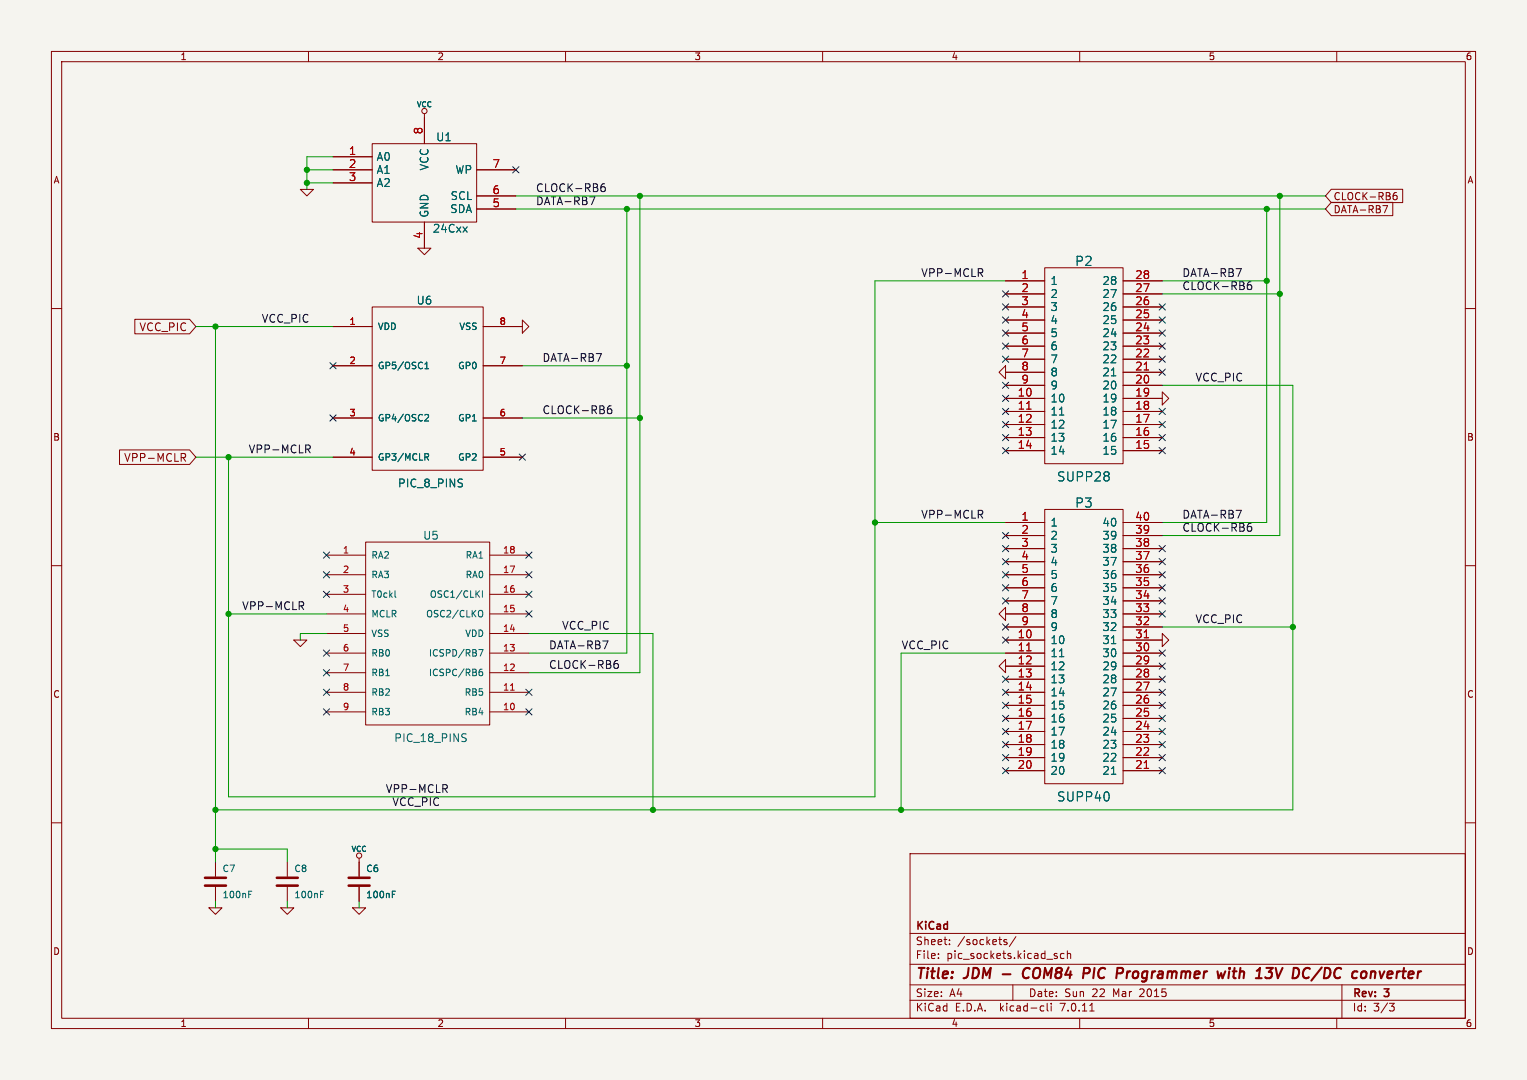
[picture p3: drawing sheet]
<svg xmlns="http://www.w3.org/2000/svg" width="297mm" height="210mm" viewBox="0 0 297 210" stroke-linecap="round" stroke-linejoin="round" font-family="sans-serif">
<path d="M0 0h297v210h-297z" fill="#f5f4ef" stroke="#f5f4ef" stroke-width=".19"/>
<g fill="none" stroke="#840000" stroke-width=".19">
<path d="M10 10h277v190h-277zM12 12h273v186h-273zM60 10v2M110 10v2M160 10v2M210 10v2M260 10v2M58.4 36.8h2.6l-1.3 1.3zM64.8 30.5h7.6M64.8 33h7.6M64.8 35.6h7.6M72.4 27.9h20.3v15.3h-20.3z"/>
<path d="M82.5 22.1v5.8M92.7 33h7.6M92.7 38.1h7.6M258.9 39.3h12v2.6h-12l-1.1-1.3zM258.9 36.8h13.9v2.6h-13.9l-1.1-1.3zM269 40h.9l-.6 1.4M271 38.2l.2-.2h.3l.2 .2v.4l-.2 .2h-.4l-.1-.2M271.6 37.4l-.4 .1-.2 .5M10 60h2M72.4 59.7h21.6v31.7h-21.6zM81.3 48.3h2.5l-1.3 1.2zM82.5 43.2v5.1"/>
<path d="M92.7 40.6h7.6M195.6 54.6h7.6M195.6 57.2h7.6M195.6 59.7h7.6M203.2 52.1h15.2v38.1h-15.2zM218.4 54.6h7.7M218.4 57.2h7.7M218.4 59.7h7.7M285 60h2M26.2 62.1h10.7l1.2 1.4-1.2 1.4h-10.7zM64.8 63.5h7.6M64.8 71.1h7.6"/>
<path d="M94 63.5h7.6M94 71.1h7.6M101.6 62.2l1.3 1.3-1.3 1.3zM195.6 71.1v2.6l-1.3-1.3zM195.6 77.5h7.6M195.6 74.9h7.6M195.6 72.4h7.6M195.6 69.9h7.6M195.6 67.3h7.6M195.6 64.8h7.6M195.6 62.2h7.6M218.4 77.5h7.7"/>
<path d="M218.4 74.9h7.7M218.4 72.4h7.7M218.4 69.9h7.7M218.4 67.3h7.7M218.4 64.8h7.7M218.4 62.2h7.7M226.1 76.2l1.2 1.3-1.2 1.2zM23.2 87.5h13.7l1.2 1.4-1.2 1.4h-13.7zM35.2 88.2h.6l.3 .3-.1 .4-.8 .1M35.6 89l.5 .7M64.8 81.3h7.6M64.8 88.9h7.6"/>
<path d="M94 81.3h7.6M94 88.9h7.6M195.6 80h7.6M195.6 82.6h7.6M195.6 85.1h7.6M195.6 87.6h7.6M203.2 99.1h15.2v53.3h-15.2zM218.4 80h7.7M218.4 82.6h7.7M218.4 85.1h7.7M218.4 87.6h7.7M10 110h2"/>
<path d="M63.5 119.4h7.6M63.5 111.8h7.6M63.5 108h7.6M63.5 115.6h7.6M71.1 105.4h24.1v35.6h-24.1zM95.2 119.4h7.7M95.2 111.8h7.7M95.2 108h7.7M95.2 115.6h7.7M194.3 119.4l1.3-1.3v2.6zM195.6 101.6h7.6M195.6 104.1h7.6"/>
<path d="M195.6 106.7h7.6M195.6 119.4h7.6M195.6 116.8h7.6M195.6 114.3h7.6M195.6 111.8h7.6M195.6 109.2h7.6M218.4 101.6h7.7M218.4 104.1h7.7M218.4 106.7h7.7M218.4 119.4h7.7M218.4 116.8h7.7M218.4 114.3h7.7"/>
<path d="M218.4 111.8h7.7M218.4 109.2h7.7M285 110h2M57.1 124.5h2.6l-1.3 1.2zM63.5 127h7.6M63.5 134.6h7.6M63.5 138.4h7.6M63.5 130.8h7.6M63.5 123.2h7.6M95.2 127h7.7M95.2 134.6h7.7M95.2 138.4h7.7"/>
<path d="M95.2 130.8h7.7M95.2 123.2h7.7M194.3 129.5l1.3-1.2v2.5zM195.6 124.5h7.6M195.6 127h7.6M195.6 129.5h7.6M195.6 132.1h7.6M195.6 134.6h7.6M195.6 137.2h7.6M195.6 139.7h7.6M195.6 121.9h7.6M218.4 124.5h7.7"/>
<path d="M218.4 127h7.7M218.4 129.5h7.7M218.4 132.1h7.7M218.4 134.6h7.7M218.4 137.2h7.7M218.4 139.7h7.7M218.4 121.9h7.7M226.1 123.2l1.2 1.3-1.2 1.2zM10 160h2M195.6 142.2h7.6M195.6 144.8h7.6M195.6 147.3h7.6"/>
<path d="M195.6 149.9h7.6M218.4 142.2h7.7M218.4 144.8h7.7M218.4 147.3h7.7M218.4 149.9h7.7M285 160h2M40.6 176.5h2.6l-1.3 1.3zM41.9 167.6v2.8M41.9 172.5v2.8M54.6 176.5h2.5l-1.2 1.3zM55.9 167.6v2.8M55.9 172.5v2.8"/>
<path d="M68.6 176.5h2.5l-1.3 1.3zM69.8 166.9v3.5M69.8 172.5v2.8M177 166h108v32h-108zM60 198v2M110 198v2M160 198v2M177 194.5h108M177 191.5h108M177 187.5h108M177 181.5h108M182.5 186.3v.1"/>
<path d="M182.5 185.5v.1M184.7 183.6v.1M184.7 182.8v.1M195.8 182.8l-.3-.1-.3 .2 .1 .2 .5 .2v.3h-.6M197 191.5v3M197.6 182.1l-1.3 2M202.6 195.6l.4 .1M203 196.5l-.4 .1M203.7 195.1v1.3l.2 .2M204.5 195.1v.1M204.5 195.6v1M205.5 185.9l.2 .2-.2 .3"/>
<path d="M205.5 185.4l.1 .1M207 185.5l-.5-.1-.3 .3 .2 .6h.6M207.6 185.5l.2-.1 .4 .1v.9M207.6 184.9v1.5M210 198v2M212 196.6h.8M260 198v2M261 191.5v6.5M270.2 195.1h1l-.5 .6 .4 .1 .1 .5-.3 .3h-.4"/>
<circle cx="82.6" cy="21.6" r=".51"/>
<circle cx="69.9" cy="166.4" r=".51"/>
</g>
<g fill="none" stroke="#840000" stroke-width=".4">
<path d="M195 189.4h1.5M199.9 188.2a1.07 1.07 0 0 0-.9 .8 1.07 1.07 0 0 0 .5 1.2l.5-.1M210.9 188.2l.9 .1a.58 .58 0 0 1-.3 1h-.7M219.3 188.9l-.2 1.3M219.7 188.9l-.5 .4M238.3 188.9l-.5 1.3M239.1 188.9l-.2 1.3M239.2 188.2l-.1 .2M239.8 188.9h.7M240.1 188.2l-.2 1.7 .1 .2 .3 .1M246.3 188.2h1.3l-.8 .8M248.1 188.2l.4 2 1-2"/>
<path d="M257.1 188.1l-2 2.6M267 188.9l.5 .1v.2l-.1 1M268.3 188.9l.3 1.3 .7-1.3"/>
</g>
<g fill="none" stroke="#006464" stroke-width=".19">
<path d="M90.1 44.1l.8 1M90.9 44.1l-.8 1M82.6 71.7h.8M82.6 70.8l.4-.4v1.3M82.6 88.2h.5l.3 .3-.2 .3-.6 .1M82.7 80.7l.4-.1 .3 .4-.8 .9h.8M82.9 88.9l.5 .6M206.1 80.7h.8M76.8 116l.2 .1M92.7 115.4l.6 .7M93.3 114.9l-.7 .7M93.3 118.7a.43 .43 0 0 1 .6 .4v.4a.43 .43 0 0 1-.6 .5"/>
<path d="M93.8 114.9v1.2M93.1 126.3h.9l-.6 1.3M93.2 130.8l.2-.2 .4 .1 .1 .1v.3l-.2 .3-.4-.1-.1-.2M93.8 130.1l-.4 .1-.2 .5M206.1 127.7h.8M90.1 142.7l.6 .1M90.4 143.5l.3 .3-.1 .3-.2 .1M48.4 173.9h.4M48.4 173.3h.6M62.3 173.9h.5M62.3 173.3h.6M76.3 173.9h.4"/>
<path d="M76.3 173.3h.6"/>
</g>
<path d="M199.7 79.6h.9M222.5 71.9h.9M99.3 134.2h.7M199.7 126.6h.9M222.5 124h.9M222.5 149.4h.9" fill="none" stroke="#a90000" stroke-width=".19"/>
<path d="M39.9 172.2h4M39.9 170.7h4M53.8 172.2h4.1M53.8 170.7h4.1M67.8 172.2h4.1M67.8 170.7h4.1" fill="none" stroke="#840000" stroke-width=".51"/>
<g fill="none" stroke="#0f0f0f" stroke-width=".19">
<path d="M114.7 38.3h1l-.6 1.5M116.9 36.5l.5-.2 .3 .3-.1 .6-.4 .1-.3-.2M117.6 35.7a.54 .54 0 0 0-.7 .4M190.3 52.2h.6l.2 .3-.1 .5h-.7M190.6 53l.5 .8M240.4 52.2h1l-.6 1.6M242.7 55.5l.5-.1 .3 .3-.2 .5-.4 .1-.2-.1M243.3 54.8a.54 .54 0 0 0-.6 .3M116 68.8h1l-.7 1.5M118.2 79.6l.5-.1 .3 .3-.1 .6h-.5l-.2-.1M118.9 78.9a.54 .54 0 0 0-.7 .4M59.5 86.5h.5l.3 .3-.1 .5h-.7"/>
<path d="M59.8 87.3l.5 .8M190.3 99.2h.6l.2 .3-.1 .5h-.7M240.4 99.2h1l-.6 1.6M58.2 117h.6l.3 .3-.2 .4-.7 .1M58.6 117.8l.5 .7M190.6 100l.5 .8M242.7 102.5l.5-.1 .3 .2-.2 .6-.4 .1-.2-.1M243.3 101.8a.54 .54 0 0 0-.6 .3M117.2 124.6h1l-.6 1.6M119.5 129.2l.5-.2 .3 .3-.2 .6-.4 .1-.2-.2M120.1 128.4a.54 .54 0 0 0-.6 .4M86.1 152.6h.6l.3 .3-.1 .4-.8 .1"/>
<path d="M86.5 153.4l.5 .7"/>
</g>
<g fill="none" stroke="#009600" stroke-width=".19">
<path d="M59.7 33h5.1M59.7 35.6h5.1M64.8 30.5h-5.1v6.3M100.3 38.1h157.5M124.5 38.1v92.7h-21.6M248.9 38.1v66h-22.8M100.3 40.6h157.5M121.9 40.6v86.4h-19M195.6 54.6h-25.4v100.3h-125.8v-66M226.1 57.2h22.8M226.1 54.6h20.3M246.4 40.6v61h-20.3"/>
<path d="M38.1 63.5h26.7M41.9 63.5v104.1M101.6 71.1h20.3M226.1 74.9h25.4v82.6h-209.6M38.1 88.9h26.7M101.6 81.3h22.9M44.4 119.4h19.1M170.2 101.6h25.4M63.5 123.2h-5.1v1.3M102.9 123.2h24.1v34.3M195.6 127h-20.3v30.5M226.1 121.9h25.4"/>
<path d="M41.9 175.3v1.2M41.9 165.1h14v2.5M55.9 175.3v1.2M69.8 175.3v1.2"/>
</g>
<g fill="none" stroke="#000084" stroke-width=".19">
<path d="M99.7 32.4l1.2 1.2M100.9 32.4l-1.2 1.2M195 56.5l1.2 1.3M195 59.1l1.2 1.2M196.2 56.5l-1.2 1.3M196.2 59.1l-1.2 1.2M225.5 59.1l1.2 1.2M226.7 59.1l-1.2 1.2M64.2 70.5l1.2 1.2M65.4 70.5l-1.2 1.2M195 76.9l1.2 1.2M195 66.7l1.2 1.2"/>
<path d="M195 61.6l1.2 1.2M195 64.2l1.2 1.2M195 69.2l1.2 1.3M195 79.4l1.2 1.2M195 74.3l1.2 1.2M196.2 76.9l-1.2 1.2M196.2 66.7l-1.2 1.2M196.2 61.6l-1.2 1.2M196.2 64.2l-1.2 1.2M196.2 69.2l-1.2 1.3M196.2 79.4l-1.2 1.2M196.2 74.3l-1.2 1.2"/>
<path d="M225.5 79.4l1.2 1.2M225.5 61.6l1.2 1.2M225.5 64.2l1.2 1.2M225.5 69.2l1.2 1.3M225.5 71.8l1.2 1.2M225.5 66.7l1.2 1.2M226.7 79.4l-1.2 1.2M226.7 61.6l-1.2 1.2M226.7 64.2l-1.2 1.2M226.7 69.2l-1.2 1.3M226.7 71.8l-1.2 1.2M226.7 66.7l-1.2 1.2"/>
<path d="M64.2 80.7l1.2 1.2M65.4 80.7l-1.2 1.2M101 88.3l1.2 1.2M102.2 88.3l-1.2 1.2M195 84.5l1.2 1.2M195 87l1.2 1.2M195 81.9l1.2 1.3M196.2 84.5l-1.2 1.2M196.2 87l-1.2 1.2M196.2 81.9l-1.2 1.3M225.5 87l1.2 1.2M225.5 81.9l1.2 1.3"/>
<path d="M225.5 84.5l1.2 1.2M226.7 87l-1.2 1.2M226.7 81.9l-1.2 1.3M226.7 84.5l-1.2 1.2M62.9 107.3l1.2 1.3M62.9 111.2l1.2 1.2M62.9 115l1.2 1.2M64.1 107.3l-1.2 1.3M64.1 111.2l-1.2 1.2M64.1 115l-1.2 1.2M102.3 115l1.2 1.2M102.3 118.8l1.2 1.2"/>
<path d="M102.3 111.2l1.2 1.2M102.3 107.3l1.2 1.3M103.5 115l-1.2 1.2M103.5 118.8l-1.2 1.2M103.5 111.2l-1.2 1.2M103.5 107.3l-1.2 1.3M195 111.2l1.2 1.2M195 108.6l1.2 1.2M195 103.5l1.2 1.2M195 116.2l1.2 1.2M195 113.7l1.2 1.2M195 106.1l1.2 1.2"/>
<path d="M196.2 111.2l-1.2 1.2M196.2 108.6l-1.2 1.2M196.2 103.5l-1.2 1.2M196.2 116.2l-1.2 1.2M196.2 113.7l-1.2 1.2M196.2 106.1l-1.2 1.2M225.5 108.6l1.2 1.2M225.5 111.2l1.2 1.2M225.5 106.1l1.2 1.2M225.5 118.8l1.2 1.2M225.5 116.2l1.2 1.2M225.5 113.7l1.2 1.2"/>
<path d="M226.7 118.8l-1.2 1.2M226.7 108.6l-1.2 1.2M226.7 111.2l-1.2 1.2M226.7 116.2l-1.2 1.2M226.7 106.1l-1.2 1.2M226.7 113.7l-1.2 1.2M62.9 126.4l1.2 1.2M62.9 134l1.2 1.2M62.9 137.8l1.2 1.2M62.9 130.2l1.2 1.2M64.1 126.4l-1.2 1.2M64.1 134l-1.2 1.2"/>
<path d="M64.1 137.8l-1.2 1.2M64.1 130.2l-1.2 1.2M102.3 134l1.2 1.2M102.3 137.8l1.2 1.2M103.5 134l-1.2 1.2M103.5 137.8l-1.2 1.2M195 139.1l1.2 1.2M195 134l1.2 1.2M195 136.6l1.2 1.2M195 131.5l1.2 1.2M195 123.9l1.2 1.2M195 121.3l1.2 1.2"/>
<path d="M196.2 139.1l-1.2 1.2M196.2 134l-1.2 1.2M196.2 136.6l-1.2 1.2M196.2 131.5l-1.2 1.2M196.2 123.9l-1.2 1.2M196.2 121.3l-1.2 1.2M225.5 128.9l1.2 1.2M225.5 126.4l1.2 1.2M225.5 131.5l1.2 1.2M225.5 134l1.2 1.2M225.5 136.6l1.2 1.2M225.5 139.1l1.2 1.2"/>
<path d="M226.7 128.9l-1.2 1.2M226.7 126.4l-1.2 1.2M226.7 131.5l-1.2 1.2M226.7 134l-1.2 1.2M226.7 136.6l-1.2 1.2M226.7 139.1l-1.2 1.2M195 149.3l1.2 1.2M195 141.6l1.2 1.2M195 146.7l1.2 1.2M195 144.2l1.2 1.2M196.2 149.3l-1.2 1.2M196.2 141.6l-1.2 1.2"/>
<path d="M196.2 146.7l-1.2 1.2M196.2 144.2l-1.2 1.2M225.5 149.3l1.2 1.2M225.5 146.7l1.2 1.2M225.5 141.6l1.2 1.2M225.5 144.2l1.2 1.2M226.7 149.3l-1.2 1.2M226.7 146.7l-1.2 1.2M226.7 141.6l-1.2 1.2M226.7 144.2l-1.2 1.2"/>
</g>
<g fill="#009600" stroke="#009600" stroke-width=".19">
<circle cx="170.2" cy="101.6" r=".51"/>
<circle cx="175.3" cy="157.5" r=".51"/>
<circle cx="127" cy="157.5" r=".51"/>
<circle cx="246.4" cy="40.6" r=".51"/>
<circle cx="248.9" cy="38.1" r=".51"/>
<circle cx="246.4" cy="54.6" r=".51"/>
<circle cx="248.9" cy="57.2" r=".51"/>
<circle cx="251.5" cy="121.9" r=".51"/>
<circle cx="41.9" cy="165.1" r=".51"/>
<circle cx="41.9" cy="157.5" r=".51"/>
<circle cx="44.5" cy="119.4" r=".51"/>
<circle cx="44.5" cy="88.9" r=".51"/>
<circle cx="59.7" cy="33" r=".51"/>
<circle cx="59.7" cy="35.6" r=".51"/>
<circle cx="121.9" cy="71.1" r=".51"/>
<circle cx="124.5" cy="81.3" r=".51"/>
<circle cx="124.5" cy="38.1" r=".51"/>
<circle cx="121.9" cy="40.6" r=".51"/>
<circle cx="41.9" cy="63.5" r=".51"/>
</g>
<g font-size="2.8" fill="#840000">
<text x="178" y="190.9">Title:</text>
<text x="187.7" y="190.9">JDM</text>
<text x="200.6" y="190.9">COM84</text>
<text x="213.1" y="190.9">PIC</text>
<text x="220.4" y="190.9">Programmer</text>
<text x="240.9" y="190.9">with</text>
<text x="249.2" y="190.9">13V</text>
<text x="257.1" y="190.9">DC/DC</text>
<text x="269.5" y="190.9">converter</text>
</g>
<g font-size="2.5" fill="#006464">
<text x="209" y="51.9">P2</text>
<text x="205.5" y="93.8">SUPP28</text>
<text x="209" y="98.9">P3</text>
<text x="205.5" y="156.1">SUPP40</text>
</g>
<g font-size="2.1" fill="#a90000">
<text x="82.3" y="26.2" transform="rotate(-90 82.3 26.2)">8</text>
<text x="67.8" y="30.2">1</text>
<text x="67.8" y="32.8">2</text>
<text x="67.8" y="35.3">3</text>
<text x="95.7" y="32.8">7</text>
<text x="95.7" y="40.4">5</text>
<text x="95.7" y="37.8">6</text>
<text x="82.3" y="46.5" transform="rotate(-90 82.3 46.5)">4</text>
<text x="198.6" y="54.4">1</text>
<text x="198.6" y="56.9">2</text>
<text x="198.6" y="59.4">3</text>
<text x="220.7" y="59.4">26</text>
<text x="220.7" y="56.9">27</text>
<text x="220.7" y="54.4">28</text>
<text x="198.6" y="62">4</text>
<text x="198.6" y="64.5">5</text>
<text x="220.7" y="64.5">24</text>
<text x="220.7" y="62">25</text>
<text x="198.6" y="67.1">6</text>
<text x="198.6" y="69.6">7</text>
<text x="220.7" y="69.6">22</text>
<text x="220.7" y="67.1">23</text>
<text x="197.9" y="77.2">10</text>
<text x="198.6" y="72.1">8</text>
<text x="198.6" y="74.7">9</text>
<text x="220.7" y="77.2">19</text>
<text x="220.7" y="74.7">20</text>
<text x="220.7" y="72.1">21</text>
<text x="197.9" y="79.8">11</text>
<text x="197.9" y="82.3">12</text>
<text x="220.7" y="82.3">17</text>
<text x="220.7" y="79.8">18</text>
<text x="197.9" y="84.8">13</text>
<text x="197.9" y="87.4">14</text>
<text x="220.7" y="87.4">15</text>
<text x="220.7" y="84.8">16</text>
<text x="198.6" y="101.3">1</text>
<text x="220.7" y="101.3">40</text>
<text x="198.6" y="103.9">2</text>
<text x="198.6" y="106.4">3</text>
<text x="220.7" y="106.4">38</text>
<text x="220.7" y="103.9">39</text>
<text x="198.6" y="109">4</text>
<text x="198.6" y="111.5">5</text>
<text x="220.7" y="111.5">36</text>
<text x="220.7" y="109">37</text>
<text x="198.6" y="114">6</text>
<text x="198.6" y="116.6">7</text>
<text x="198.6" y="119.1">8</text>
<text x="220.7" y="119.1">33</text>
<text x="220.7" y="116.6">34</text>
<text x="220.7" y="114">35</text>
<text x="197.9" y="124.2">10</text>
<text x="198.6" y="121.7">9</text>
<text x="220.7" y="124.2">31</text>
<text x="220.7" y="121.7">32</text>
<text x="197.9" y="126.7">11</text>
<text x="197.9" y="129.3">12</text>
<text x="197.9" y="131.8">13</text>
<text x="220.7" y="131.8">28</text>
<text x="220.7" y="129.3">29</text>
<text x="220.7" y="126.7">30</text>
<text x="197.9" y="134.4">14</text>
<text x="197.9" y="136.9">15</text>
<text x="220.7" y="136.9">26</text>
<text x="220.7" y="134.4">27</text>
<text x="197.9" y="139.4">16</text>
<text x="197.9" y="142">17</text>
<text x="220.7" y="142">24</text>
<text x="220.7" y="139.4">25</text>
<text x="197.9" y="144.5">18</text>
<text x="197.9" y="147.1">19</text>
<text x="197.9" y="149.6">20</text>
<text x="220.7" y="149.6">21</text>
<text x="220.7" y="147.1">22</text>
<text x="220.7" y="144.5">23</text>
</g>
<g font-size="2.1" fill="#006464">
<text x="84.8" y="27.7">U1</text>
<text x="73.2" y="31.5">A0</text>
<text x="73.2" y="34">A1</text>
<text x="83.5" y="33.2" transform="rotate(-90 83.5 33.2)">VCC</text>
<text x="88.5" y="34">WP</text>
<text x="73.2" y="36.6">A2</text>
<text x="87.5" y="41.6">SDA</text>
<text x="87.6" y="39.1">SCL</text>
<text x="83.5" y="42.4" transform="rotate(-90 83.5 42.4)">GND</text>
<text x="84.1" y="45.4">24Cxx</text>
<text x="80.9" y="59.4">U6</text>
<text x="204.2" y="55.6">1</text>
<text x="204.2" y="58.1">2</text>
<text x="214.4" y="58.1">27</text>
<text x="214.4" y="55.6">28</text>
<text x="204.2" y="60.7">3</text>
<text x="204.2" y="63.2">4</text>
<text x="204.2" y="65.8">5</text>
<text x="214.4" y="65.8">24</text>
<text x="214.4" y="63.2">25</text>
<text x="214.4" y="60.7">26</text>
<text x="204.2" y="68.3">6</text>
<text x="204.2" y="70.8">7</text>
<text x="214.4" y="70.8">22</text>
<text x="214.4" y="68.3">23</text>
<text x="204.2" y="73.4">8</text>
<text x="204.2" y="75.9">9</text>
<text x="214.4" y="75.9">20</text>
<text x="214.4" y="73.4">21</text>
<text x="204.2" y="78.5">10</text>
<text x="204.2" y="81">11</text>
<text x="204.2" y="83.5">12</text>
<text x="214.4" y="83.5">17</text>
<text x="214.4" y="81">18</text>
<text x="214.4" y="78.5">19</text>
<text x="204.2" y="86.1">13</text>
<text x="204.2" y="88.6">14</text>
<text x="214.4" y="88.6">15</text>
<text x="214.4" y="86.1">16</text>
<text x="77.3" y="95">PIC_8_PINS</text>
<text x="82.2" y="105.1">U5</text>
<text x="204.2" y="102.6">1</text>
<text x="204.2" y="105.1">2</text>
<text x="204.2" y="107.7">3</text>
<text x="214.4" y="107.7">38</text>
<text x="214.4" y="105.1">39</text>
<text x="214.4" y="102.6">40</text>
<text x="204.2" y="110.2">4</text>
<text x="204.2" y="112.8">5</text>
<text x="214.4" y="112.8">36</text>
<text x="214.4" y="110.2">37</text>
<text x="204.2" y="115.3">6</text>
<text x="204.2" y="117.8">7</text>
<text x="214.4" y="117.8">34</text>
<text x="214.4" y="115.3">35</text>
<text x="204.2" y="125.5">10</text>
<text x="204.2" y="120.4">8</text>
<text x="204.2" y="122.9">9</text>
<text x="214.4" y="125.5">31</text>
<text x="214.4" y="122.9">32</text>
<text x="214.4" y="120.4">33</text>
<text x="204.2" y="128">11</text>
<text x="204.2" y="130.5">12</text>
<text x="214.4" y="130.5">29</text>
<text x="214.4" y="128">30</text>
<text x="204.2" y="133.1">13</text>
<text x="204.2" y="135.6">14</text>
<text x="214.4" y="135.6">27</text>
<text x="214.4" y="133.1">28</text>
<text x="204.2" y="138.2">15</text>
<text x="204.2" y="140.7">16</text>
<text x="204.2" y="143.2">17</text>
<text x="214.4" y="143.2">24</text>
<text x="214.4" y="140.7">25</text>
<text x="214.4" y="138.2">26</text>
<text x="76.6" y="144.5">PIC_18_PINS</text>
<text x="204.2" y="145.8">18</text>
<text x="204.2" y="148.3">19</text>
<text x="214.4" y="148.3">22</text>
<text x="214.4" y="145.8">23</text>
<text x="204.2" y="150.9">20</text>
<text x="214.4" y="150.9">21</text>
</g>
<g font-size="2.1" fill="#0f0f0f">
<text x="104.1" y="37.5">CLOCK-RB6</text>
<text x="104.1" y="40">DATA-RB7</text>
<text x="179.1" y="54">VPP-MCLR</text>
<text x="229.9" y="54">DATA-RB7</text>
<text x="229.9" y="56.5">CLOCK-RB6</text>
<text x="50.8" y="62.9">VCC_PIC</text>
<text x="105.4" y="70.5">DATA-RB7</text>
<text x="232.4" y="74.3">VCC_PIC</text>
<text x="105.4" y="80.6">CLOCK-RB6</text>
<text x="48.3" y="88.3">VPP-MCLR</text>
<text x="179.1" y="101">VPP-MCLR</text>
<text x="229.9" y="101">DATA-RB7</text>
<text x="229.9" y="103.5">CLOCK-RB6</text>
<text x="47" y="118.7">VPP-MCLR</text>
<text x="109.2" y="122.5">VCC_PIC</text>
<text x="232.4" y="121.3">VCC_PIC</text>
<text x="106.7" y="126.4">DATA-RB7</text>
<text x="106.7" y="130.2">CLOCK-RB6</text>
<text x="175.3" y="126.4">VCC_PIC</text>
<text x="74.9" y="154.3">VPP-MCLR</text>
<text x="76.2" y="156.8">VCC_PIC</text>
</g>
<g font-size="2.1" fill="#840000">
<text x="27.1" y="64.6">VCC_PIC</text>
<text x="24.1" y="90">VPP-MCLR</text>
<text x="178" y="184">Sheet:</text>
<text x="178" y="181.2">KiCad</text>
<text x="186.2" y="184">/sockets/</text>
<text x="178" y="186.7">File:</text>
<text x="184.1" y="186.7">pic_sockets.kicad_sch</text>
<text x="178" y="196.9">KiCad</text>
<text x="178" y="194.1">Size:</text>
<text x="184.7" y="194.1">A4</text>
<text x="185.7" y="196.9">E.D.A.</text>
<text x="194.6" y="196.9">kicad-cli</text>
<text x="200" y="194.1">Date:</text>
<text x="206.5" y="196.9">7.0.11</text>
<text x="207" y="194.1">Sun</text>
<text x="212.5" y="194.1">22</text>
<text x="216.6" y="194.1">Mar</text>
<text x="221.9" y="194.1">2015</text>
<text x="263" y="194.3">Rev:</text>
<text x="263" y="196.9">Id:</text>
<text x="267.1" y="196.9">3/3</text>
<text x="269.4" y="194.3">3</text>
</g>
<g font-size="1.9" fill="#840000">
<text x="259.3" y="41.7">DATA-RB7</text>
<text x="259.3" y="39.1">CLOCK-RB6</text>
</g>
<g font-size="1.8" fill="#840000">
<text x="35" y="11.9">1</text>
<text x="85" y="11.9">2</text>
<text x="135" y="11.9">3</text>
<text x="185" y="11.9">4</text>
<text x="235" y="11.9">5</text>
<text x="285" y="11.9">6</text>
<text x="10.3" y="35.9">A</text>
<text x="285.3" y="35.9">A</text>
<text x="10.3" y="85.9">B</text>
<text x="285.3" y="85.9">B</text>
<text x="10.3" y="135.9">C</text>
<text x="285.3" y="135.9">C</text>
<text x="10.3" y="185.9">D</text>
<text x="285.3" y="185.9">D</text>
<text x="35" y="199.9">1</text>
<text x="85" y="199.9">2</text>
<text x="135" y="199.9">3</text>
<text x="185" y="199.9">4</text>
<text x="235" y="199.9">5</text>
<text x="285" y="199.9">6</text>
</g>
<g font-size="1.8" fill="#a90000">
<text x="67.9" y="63.2">1</text>
<text x="97.1" y="63.2">8</text>
<text x="67.9" y="70.9">2</text>
<text x="97.1" y="70.9">7</text>
<text x="67.9" y="81">3</text>
<text x="97.1" y="81">6</text>
<text x="67.9" y="88.6">4</text>
<text x="97.1" y="88.6">5</text>
<text x="66.6" y="107.7">1</text>
<text x="97.7" y="107.7">18</text>
<text x="66.6" y="111.5">2</text>
<text x="97.7" y="111.5">17</text>
<text x="66.6" y="115.3">3</text>
<text x="66.6" y="119.1">4</text>
<text x="97.7" y="119.1">15</text>
<text x="97.7" y="115.3">16</text>
<text x="66.6" y="122.9">5</text>
<text x="97.7" y="122.9">14</text>
<text x="66.6" y="126.7">6</text>
<text x="66.6" y="130.6">7</text>
<text x="97.7" y="130.6">12</text>
<text x="97.7" y="126.7">13</text>
<text x="66.6" y="134.4">8</text>
<text x="97.7" y="134.4">11</text>
<text x="66.6" y="138.2">9</text>
<text x="97.7" y="138.2">10</text>
</g>
<g font-size="1.8" fill="#006464">
<text x="73.4" y="64.4">VDD</text>
<text x="89.3" y="64.4">VSS</text>
<text x="73.4" y="72">GP5/OSC1</text>
<text x="89" y="72">GP0</text>
<text x="73.4" y="82.1">GP4/OSC2</text>
<text x="89" y="82.1">GP1</text>
<text x="73.4" y="89.8">GP3/MCLR</text>
<text x="89" y="89.8">GP2</text>
<text x="72.1" y="108.8">RA2</text>
<text x="72.1" y="112.6">RA3</text>
<text x="90.5" y="112.6">RA0</text>
<text x="90.5" y="108.8">RA1</text>
<text x="72.1" y="116.4">T0ckl</text>
<text x="83.5" y="116.4">OSC1/CLKI</text>
<text x="72.1" y="120.2">MCLR</text>
<text x="72.1" y="124.1">VSS</text>
<text x="82.8" y="120.2">OSC2/CLKO</text>
<text x="90.4" y="124.1">VDD</text>
<text x="72.1" y="127.9">RB0</text>
<text x="72.1" y="131.7">RB1</text>
<text x="83.3" y="131.7">ICSPC/RB6</text>
<text x="83.3" y="127.9">ICSPD/RB7</text>
<text x="72.1" y="135.5">RB2</text>
<text x="90.3" y="135.5">RB5</text>
<text x="72.1" y="139.3">RB3</text>
<text x="90.3" y="139.3">RB4</text>
<text x="43.2" y="169.8">C7</text>
<text x="57.2" y="169.8">C8</text>
<text x="71.1" y="169.8">C6</text>
<text x="43.2" y="174.9">100nF</text>
<text x="57.2" y="174.9">100nF</text>
<text x="71.1" y="174.9">100nF</text>
</g>
<g font-size="1.4" fill="#006464">
<text x="81" y="21.1">VCC</text>
<text x="68.3" y="165.8">VCC</text>
</g>
</svg>
